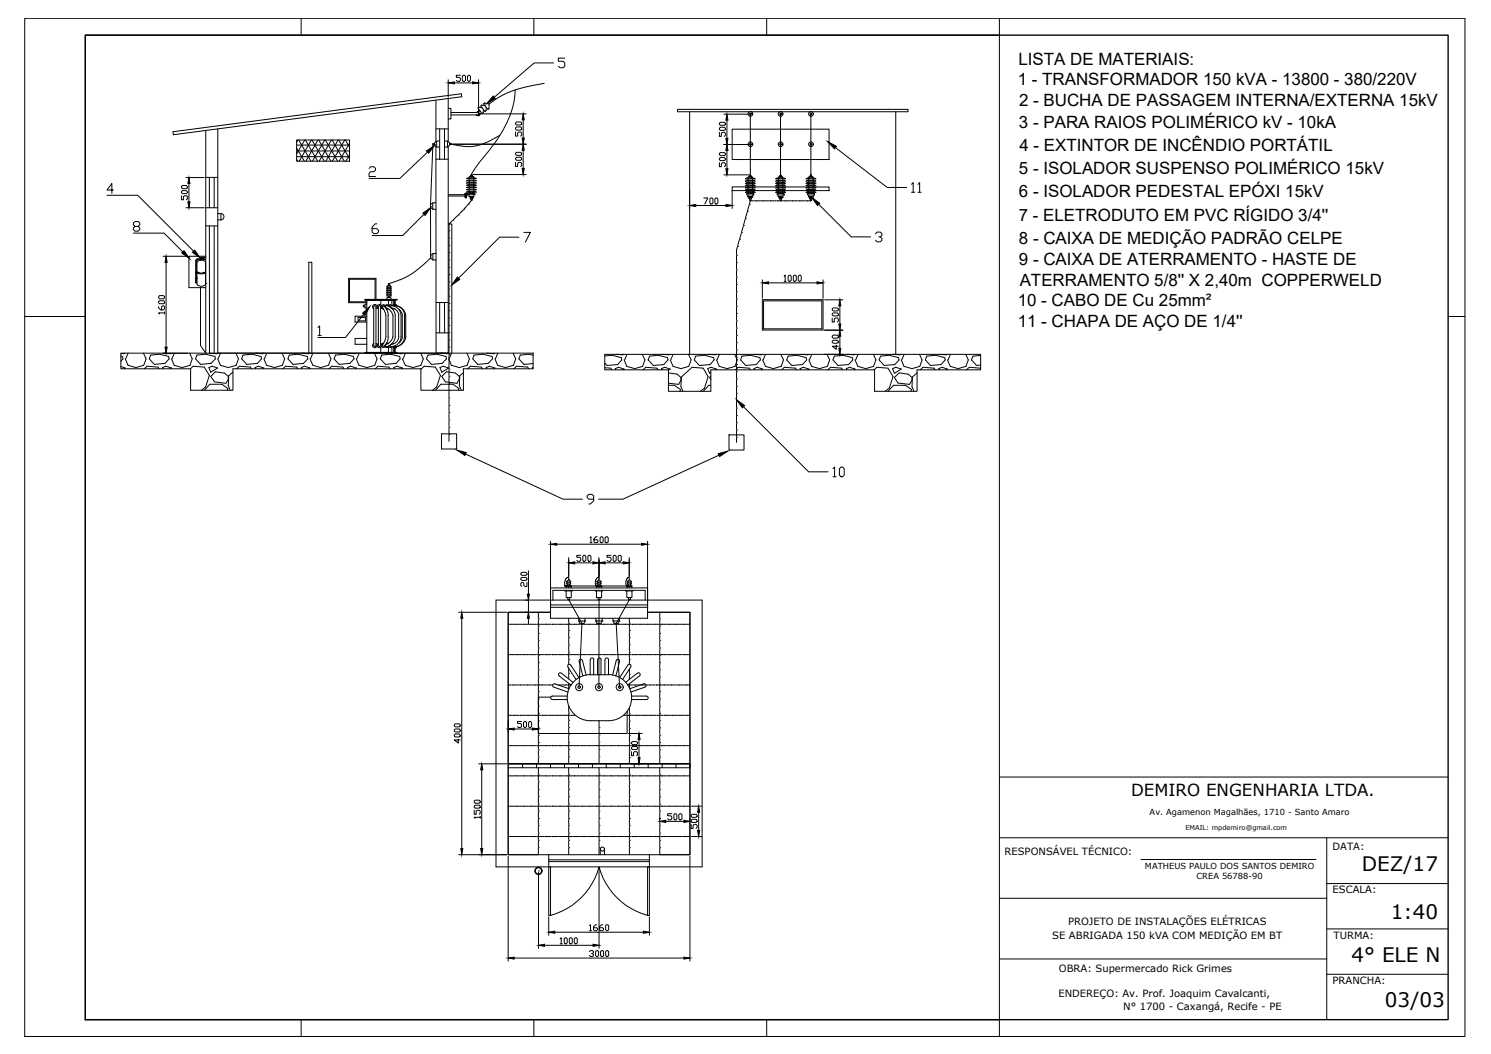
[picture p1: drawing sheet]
<svg xmlns="http://www.w3.org/2000/svg" width="420mm" height="297mm" viewBox="0 0 420 297" stroke-linecap="round" stroke-linejoin="round" font-family="sans-serif">
<!-- layer: 0 -->
<g fill="none" stroke="#000" stroke-width=".28">
<path d="M7 5.2h405.8v286.9h-405.8zM24 9.9h257.6v277.5h-257.6zM84.9 5.2v4.7M150.4 5.2v4.7M216.1 5.2v4.7M281.6 5.2v4.7M48.8 37.1l81.2-10.7 .1 .9-81.3 10.7zM58 36.8v62.7l-1.5-2.1v-16.3M61.4 36.3v63.2h64.9M83.6 39.5h14.9v5.9h-14.9zM84 39.5l-.4 .6M84.2 39.5l3.4 5.9"/>
<path d="M85.9 39.5l-2.3 3.8M86 39.5l3.5 5.9M87.7 39.5l-3.4 5.9M87.9 39.5l3.5 5.9M89.6 39.5l-3.4 5.9M89.8 39.5l3.4 5.9M91.5 39.5l-3.5 5.9M91.7 39.5l3.5 5.9M93.4 39.5l-3.5 5.9M93.6 39.5l3.4 5.9M95.3 39.5l-3.5 5.9M95.4 39.5l3.1 5.2"/>
<path d="M97.1 39.5l-3.4 5.9M97.3 39.5l1.2 1.9M122.8 28.2v11.7M126.3 30.6h.8v2.9h-.8M126.3 27.8v12.1M127.1 31.7h7.8v.7h-7.8M190.9 30.8h64.9v.7h-64.9zM194.3 31.5v68.4M206.3 36.4h27.3v8.6h-27.3zM252.4 31.5v68.4M83.6 40.9h14.9M83.6 42.5h14.9"/>
<path d="M83.6 44.2h14.9M83.6 45l.2 .4M83.6 41.7l2.2 3.7M98.5 40.4l-2.9 5M98.5 43.6l-1.1 1.8M122.8 41.3l.1 58.2h3.4M126.3 41.3v58.2M131 54.5h.1M131.2 54.5h.1M131.4 54.5h.1M206.3 52.7h27.3v1h-27.3zM59 63.7v35.8l1.9 .2 .3-.2"/>
<path d="M60.4 63.7v35.8M126.3 63.1h1v36.4M7 89.2h17M35.2 99.5l-.3 .2-.8-.1M36.1 99.5l-.7 1.6M40.4 99.5l.8 1.6-.7 1.9-2.2 .6-2.2-.6-.8-1.9M46 99.5l1.9 .2 .3-.2M49.1 99.5l-.6 1.6M53.5 99.5l.7 1.6-.7 1.9-2.2 .6-2.2-.6-.8-1.9M62.1 99.5l-.6 1.6M66.4 99.5l.8 1.6-.7 1.9-2.2 .6-2.2-.6-.8-1.9M72.1 99.5l1.9 .2 .2-.2"/>
<path d="M75.2 99.5l-.7 1.6M79.5 99.5l.7 1.6-.6 1.9-2.2 .6-2.3-.6-.7-1.9M84 99.8l-2.5 .3-.4 1 1.5 1.6 2.9-.3 1.2-1.3-.1-.6M87 99.5v-25.6h.9v25.6M88.2 99.5l-.7 1.6M92.5 99.5l.7 1.6-.6 1.9-2.2 .6-2.2-.6-.8-1.9M101.2 99.5l-.7 1.6M105.5 99.5l.7 1.6-.6 1.9-2.2 .6-2.2-.6-.8-1.9M105.7 84.4v-5.7h-7.2v6.3M105.9 84.4v-6h-7.7v6.9M111.1 99.5l1.9 .2 .3-.2M114.2 99.5l-.6 1.6"/>
<path d="M118.6 99.5l.7 1.6-.7 1.9-2.2 .6-2.2-.6-.8-1.9M122.9 93.8h3.4M123.9 85.3v8.5M124.1 99.5l2 .2 .3-.2M125.3 85.3v8.5M127.2 99.5l-.6 1.6M131.6 99.5l.7 1.6-.7 1.9-2.2 .6-2.2-.6-.8-1.9M137.1 99.5l2 .2 .2-.2M140.3 99.5l-.7 1.6M144.6 99.5l.7 1.6-.6 1.9-2.3 .6-2.2-.6-.7-1.9M150.2 99.5h.1M150.2 99.5h-116.1v4.4h19.6"/>
<path d="M150.2 99.5v4.4h-19.6v6.1h-12v-6.1h-53v6.1h-11.9v-6.1M173.6 99.9h2.2M176.7 99.9l-.7 1.5M181 99.9l.7 1.5-.6 1.9-2.2 .6-2.3-.6-.7-1.9M186.6 99.9h2.2M189.7 99.9l-.7 1.5M194 99.9l.8 1.5-.7 1.9-2.2 .6-2.2-.6-.8-1.9M199.6 99.9h2.2M202.7 99.9l-.7 1.5M207 99.9l.8 1.5-.3 .7M212.6 99.9h2.2M214.8 84.5h17.1v8.5h-17.1z"/>
<path d="M215.2 84.8h16.4v7.9h-16.4zM215.7 99.9l-.7 1.5M220 99.9l.8 1.5-.7 1.9M225.7 99.9h2.2M228.8 99.9l-.7 1.5M233.1 99.9l.7 1.5-.6 1.9M238.7 99.9h2.2M241.8 99.9l-.7 1.5M246.1 99.9l.7 1.5-.6 1.9M251.7 99.9h2.2M254.8 99.9l-.7 1.5M259.1 99.9l.7 1.5-.6 1.9-2.2 .6-2.3-.6-.7-1.9"/>
<path d="M264.7 99.9h2.2M267.8 99.9l-.6 1.5M272.1 99.9l.8 1.5-.7 1.9-2.2 .6-2.2-.6-.8-1.9M408.1 89.2h4.7M34.1 100.4l.4 .1 .2 .6-.6 .7M34.1 103.3l1.2 .4-.3 .2M40.7 103.9l.7-.7 3.2 .3 .2 .4M42.4 100.1l2.5-.3 2.6 .7 .2 .6-1.2 1.3-3 .3-1.4-1.6zM46 103.9l-.2-.3 1-.4 1.5 .5-.3 .2M53.7 103.9l.7-.7 3.2 .3 1.4 2.3-1.1 3.3-1.1 .9M55.5 100.1l2.4-.3 2.7 .7 .1 .6-1.2 1.3-3 .3-1.4-1.6zM57.6 110l1.5-1.7h3.4l1.7 1.2-.2 .5"/>
<path d="M58.9 103.6l.9-.4 1.5 .5-1.9 1.2zM59.4 106.1l1.3-1.3 2.6 .4 1 .9v.7l-.6 1.2-3.3-.4zM65.6 104.9l-1.1 1-.2 2.8 .6 1.3M66.7 103.9l.8-.7 3.1 .3 .3 .4M68.5 100.1l2.5-.3 2.6 .7 .1 .6-1.2 1.3-3 .3-1.4-1.6zM72 103.9l-.1-.3 .9-.4 1.6 .5-.3 .2M79.7 103.9l.8-.7 3.1 .3 .3 .4M85 103.9l-.1-.3 .9-.4 1.6 .5-.3 .2M92.7 103.9l.8-.7 3.1 .3 .3 .4M94.6 100.1l-.5 1 1.5 1.6 3-.3 1.2-1.3-.2-.6M98 103.9l-.1-.3 .9-.4 1.6 .5-.3 .2M105.7 103.9l.8-.7 3.1 .3 .3 .4"/>
<path d="M107.6 100.1l2.4-.3 2.6 .7 .2 .6-1.2 1.3-3 .3-1.4-1.6zM111.1 103.9l-.2-.3 1-.4 1.5 .5-.3 .2M118.6 104.1l.9-.9 3.2 .3 1.4 2.3-1.1 3.3-1.1 .9M120.6 100.1l2.4-.3 2.7 .7 .1 .6-1.2 1.3-3 .3-1.4-1.6zM122.7 110l1.5-1.7h3.4l1.7 1.2-.2 .5M124 103.6l.9-.4 1.5 .5-1.9 1.2zM124.5 106.1l1.3-1.3 .7 .1 1.9 .3 1 .9v.7l-.6 1.2-3.3-.4zM130.6 105l-1 .9-.2 2.8 .6 1.3M131.8 103.9l.8-.7 3.1 .3 .3 .4M133.6 100.1l2.5-.3 2.6 .7 .1 .6-1.2 1.3-3 .3-1.4-1.6zM137.1 103.9l-.1-.3 .9-.4 1.6 .5-.4 .2M144.8 103.9l.8-.7 3.1 .3 .3 .4"/>
<path d="M150.2 100.1l-1.1-.3-2.5 .3-.4 1 1.4 1.6 2.6-.3M150.2 103.5l-.2 .1 .1 .3M170.4 100.3l2.1-.2 2.6 .7 .1 .6-1.1 1.3-3 .3-.7-.7M170.4 103.6l1.7 .2 .3 .4M173.5 104.2l-.1-.3 .9-.4 1.6 .5-.4 .2M181.2 104.2l.8-.7 3.1 .3 .3 .4M183 100.4l2.5-.3 2.6 .7 .1 .6-1.1 1.3-3 .3-1.4-1.6zM186.5 104.2l-.1-.3 .9-.4 1.6 .5-.5 .4M188.4 105.1l2.4 .4 1.1 .9v.7l-.7 1.2-2.8-.3M188.4 108.6h1.7l1.7 1.2-.2 .5M198.1 103.8l-3.1-.3-3 2.8-.1 2.7 .5 1.3M200.1 102.7l1.1-1.3-.1-.6-2.6-.7-2.5 .3-.3 1 1.4 1.6"/>
<path d="M200.3 110.3h-11.9v-6.1h-18v-4.3h105.9v4.3h-17.9v6.1h-11.9M201.9 101.4l.8 1.9M213.1 102.7l1.2-1.3-.1-.6-2.7-.7-2.4 .3-.4 1 1.4 1.6M214.9 101.4l.8 1.9M226.1 102.7l1.2-1.3-.2-.6-2.5-.7-2.5 .3-.4 1 1.4 1.6M228 101.4l.7 1.9M239.1 102.7l1.2-1.3-.1-.6-2.6-.7-2.5 .3-.4 1 1.5 1.6M240.9 101.4l.9 1.9M247.1 103.5l3.1 .3 1.5 2.3-1.1 3.3-1.2 .9M248.1 100.4l2.5-.3 2.6 .7 .2 .6-1.2 1.3-3 .3-1.5-1.6zM250.3 110.3l1.5-1.7h3.4l1.7 1.2-.2 .5M251.5 103.9l.9-.4 1.6 .5-2 1.2z"/>
<path d="M252 106.4l1.4-1.3 2.5 .4 1.1 .9v.7l-.7 1.2-3.2-.3zM258.4 105.1l-1.3 1.2-.1 2.7 .5 1.3M259.3 104.2l.8-.7 3.1 .3 .3 .4M261.1 100.4l2.5-.3 2.6 .7 .1 .6-1.1 1.3-3 .3-1.4-1.6zM264.7 104.2l-.2-.3 1-.4 1.5 .5-.3 .2M276.3 103.9v-.1l-3.2-.3-.7 .7M276.3 100.2l-2.1 .2-.4 1 1.4 1.6 1.1-.1M202.6 128.3l-27.1 12.4h-6.8M155.1 165.7h27.4v8.5h-27.4zM155.1 171.2h27.4M155.1 170.5h27.4M155.8 169.1v-2.7h26v2.7"/>
<path d="M163.1 174.2v.8M164.8 174.2v.8h-1.7l.3 .7h1.1l.3-.7M164.8 175h.1M167.9 174.2v.8M168 175h.1M168.3 175.7h.1M168.3 175.7h1.1M169.7 175h.1M169.7 174.2v.8h-1.8l.3 .7M169.7 175l-.3 .7M172.7 174.2v.8h1.8v-.8M172.8 175h.1"/>
<path d="M172.8 175l.2 .7M173.1 175.7h.1M174.5 175h.1M174.5 175l-.3 .7h-1.1M155.2 196.5h-3.5v10.2h25v-6.2M143.2 216.4h51.2M147.3 215.3v1.1M151.2 215.3v1.1M155.1 215.3v1.1M159.1 215.3v1.1M163 215.3v1.1M166.9 215.3v1.1"/>
<path d="M170.8 215.3v1.1M174.8 215.3v1.1M178.7 215.3v1.1M182.7 215.3v1.1M186.6 215.3v1.1M190.5 215.3v1.1M194.4 215.3h-51.2h51.2M281.6 219h126.5M169.1 239.3v1.6M170.3 239.3v1.6M281.6 236.1h126.5M373.9 236.1v51.3"/>
<path d="M151.7 240.9h-8.5v-68.3h11.9h-11.9v68.3h51.2v-68.3h-11.9h11.9v68.3h-8.5M151.7 245.4h.1M154.6 240.9v3.4h-14.8v-75.2h58.1v75.2h-42.8M154.6 244.3h.5v13.7h-.5zM154.6 242.3h28.4M154.6 242.8h28.4M155.1 258a19.4 19.4 0 0 0 13.7-13.7 19.4 19.4 0 0 0 13.7 13.7M182.5 244.3h.5v13.7h-.5zM183 240.9v3.4M281.6 253.2h92.3M373.9 249h34.2M281.6 270.3h92.3"/>
<path d="M373.9 274.6h34.2M373.9 261.8h34.2M84.9 287.4v4.7M150.4 287.4v4.7M216.1 287.4v4.7M281.6 287.4v4.7"/>
<circle cx="169.8" cy="239.3" r=".57"/>
<circle cx="151.7" cy="245.4" r="1.04"/>
<circle cx="151.7" cy="245.4" r=".87"/>
</g>
<!-- layer: ATERRAMENTO -->
<g fill="none" stroke="#000" stroke-width=".28">
<path d="M132.9 56.5l-.9 1M210.6 59.8l-.5 1.6M210.6 59.6h.1M211.1 57.8l-.5 1.6M211.1 57.6h.1M211.4 56.6h.1M211.4 56.6h1.2M211.4 56.6l-.2 .8M212.8 56.6h.1M213 56.6h1.7M214.8 56.6h.1M215 56.6h1.7"/>
<path d="M216.9 56.6h.1M217.1 56.6h1.6M218.9 56.6h.1M219.1 56.6h1.7M219.9 56.6h.1M221 56.6h.1M207.5 78.1h.1M207.5 76.1h.1M207.5 74h.1M207.5 72h.1M207.5 72.2v1.6M207.5 74.2v1.7"/>
<path d="M207.5 76.3v1.6M207.5 78.3v1.7M207.8 69.7l-.3 2.1M207.8 69.5h.1M208.3 67.7l-.4 1.6M208.4 67.5h.1M208.9 65.7l-.5 1.6M208.9 65.5h.1M209.5 63.8l-.5 1.5M209.5 63.5h.1M210 61.8l-.5 1.6M210 61.6h.1"/>
<path d="M126.5 89.7h.1M126.5 91.7h.1M126.5 93.8h.1M126.5 95.8h.1M126.5 97.8h.1M126.5 99.9h.1M126.5 87.8v1.7M126.5 89.9v1.6M126.5 91.9v1.7M126.5 93.9v1.7M126.5 96v1.7M126.5 98v1.7"/>
<path d="M207.5 98.6h.1M207.5 96.6h.1M207.5 94.5h.1M207.5 92.5h.1M207.5 90.4h.1M207.5 88.3h.1M207.5 86.3h.1M207.5 84.3h.1M207.5 82.2h.1M207.5 80.2h.1M207.5 80.4v1.6M207.5 82.4v1.7"/>
<path d="M207.5 84.5v1.6M207.5 86.5v1.7M207.5 88.6v1.6M207.5 90.6v1.6M207.5 92.7v1.6M207.5 94.7v1.7M207.5 96.8v1.6M207.5 98.8v1.7M126.5 101.9h.1M126.5 104h.1M126.5 106h.1M126.5 108.1h.1"/>
<path d="M126.5 110.2h.1M126.5 112.2h.1M126.5 114.3h.1M126.5 116.3h.1M126.5 118.4h.1M126.5 100.1v1.6M126.5 102.2v1.6M126.5 104.2v1.6M126.5 106.3v1.6M126.5 108.3v1.6M126.5 110.4v1.6M126.5 112.4v1.6"/>
<path d="M126.5 114.5v1.6M126.5 116.5v1.7M207.5 100.7h.1M207.5 100.9v1.6M143.2 175.9h1.8M145.2 175.9h.1M145.4 175.9h1.7M147.3 175.9h.1M147.5 175.9h1.6M149.3 175.9h.1M149.5 175.9h1.7M151.4 175.9h.1"/>
<path d="M151.6 175.9h1.6M151.7 174.4h.1M151.7 176.4h.1M151.7 178.5h.1M151.7 172.6v1.6M151.7 174.6v1.7M151.7 176.7v1.6M151.7 178.7v1.6M153.4 175.9h.1M153.7 175.9h1.6M155.5 175.9h.1M155.7 175.9h1.6"/>
<path d="M157.6 175.9h.1M157.7 175.9h1.7M159.6 175.9h.1M159.8 175.9h1.6M160.3 175.6h.1M160.3 177.7h.1M160.3 179.7h.1M160.3 174.2v1.2M160.3 175.8v1.7M160.3 177.9v1.6M160.3 179.9v1.7M161.6 175.9h.1"/>
<path d="M161.8 175.9h1.7M163.7 175.9h.1M163.9 175.9h1.6M165.7 175.9h.1M165.9 175.9h1.7M167.8 175.9h.1M168 175.9h1.6M169.8 175.9h.1M170 175.9h1.7M171.9 175.9h.1M172.1 175.9h1.6M173.9 175.9h.1"/>
<path d="M174.1 175.9h1.7M176 175.9h.1M176.2 175.9h1.6M177.4 175.6h.1M177.4 177.7h.1M177.4 179.7h.1M177.4 174.2v1.2M177.4 175.8v1.7M177.4 177.8v1.7M177.4 179.9v1.7M178 175.9h.1M178.3 175.9h1.6"/>
<path d="M180.1 175.9h.1M180.3 175.9h1.6M182.1 175.9h.1M182.4 175.9h1.6M184.2 175.9h.1M184.4 175.9h1.6M185.9 174.4h.1M185.9 176.4h.1M185.9 178.5h.1M185.9 172.6v1.6M185.9 174.6v1.7M185.9 176.7v1.6"/>
<path d="M185.9 178.7v1.6M186.3 175.9h.1M186.4 175.9h1.7M188.3 175.9h.1M188.5 175.9h1.6M190.3 175.9h.1M190.5 175.9h1.7M192.4 175.9h.1M192.6 175.9h1.8M143.2 193h.9M143.2 184.5h1.8M144.3 193h.1"/>
<path d="M144.6 193h1.6M145.2 184.5h.1M145.4 184.5h1.7M146.4 193h.1M146.6 193h1.6M147.3 184.5h.1M147.5 184.5h1.6M148.4 193h.1M148.6 193h1.7M149.3 184.5h.1M149.5 184.5h1.7M150.5 193h.1"/>
<path d="M150.7 193h1.6M151.4 184.5h.1M151.6 184.5h1.6M151.7 180.6h.1M151.7 182.6h.1M151.7 184.7h.1M151.7 186.7h.1M151.7 188.8h.1M151.7 190.8h.1M151.7 192.9h.1M151.7 194.9h.1M151.7 197h.1"/>
<path d="M151.7 199h.1M151.7 180.8v1.6M151.7 182.8v1.6M151.7 184.9v1.6M151.7 186.9v1.7M151.7 189v1.6M151.7 191v1.7M151.7 193.1v1.6M151.7 195.1v1.7M151.7 197.2v1.6M151.7 199.2v1.7M152.5 193h.1"/>
<path d="M152.7 193h1.7M153.4 184.5h.1M153.7 184.5h1.6M154.6 193h.1M154.8 193h.9M155.5 184.5h.1M155.7 184.5h1.6M157.3 193h1.5M157.6 184.5h.1M157.7 184.5h1.7M159 193h.1M159.2 193h1.7"/>
<path d="M159.6 184.5h.1M159.8 184.5h1.6M160.3 189.8h.1M160.3 181.8h.1M160.3 183.8h.1M160.3 185.9h.1M160.3 182v1.6M160.3 184v1.7M160.3 186.1v1.1M160.3 188.3v1.4M160.3 190v1.3M160.3 192.6v1.5"/>
<path d="M160.3 199v1.7M161.6 184.5h.1M161.8 184.5h1.7M163.7 184.5h.1M163.9 184.5h1.6M165.7 184.5h.1M165.9 184.5h1.7M167.8 184.5h.1M168 184.5h1.6M169.8 184.5h.1M170 184.5h1.7M171.9 184.5h.1"/>
<path d="M172.1 184.5h1.6M173.9 184.5h.1M174.1 184.5h1.7M176 184.5h.1M176.2 184.5h1.6M177.4 190h.1M177.4 181.7h.1M177.4 183.8h.1M177.4 185.8h.1M177.4 193h1.1M177.4 181.9v1.7M177.4 184v1.6"/>
<path d="M177.4 186.1v1.1M177.4 188.6v1.2M177.4 190.2v1.3M177.4 192.7v1.1M177.4 199.4v1.6M178 184.5h.1M178.3 184.5h1.6M178.7 193h.1M178.9 193h1.7M180.1 184.5h.1M180.3 184.5h1.6M180.7 193h.1"/>
<path d="M181 193h1.6M182.1 184.5h.1M182.4 184.5h1.6M182.8 193h.1M183 193h1.6M184.2 184.5h.1M184.4 184.5h1.6M184.9 193h.1M185.1 193h1.6M185.9 180.6h.1M185.9 182.6h.1M185.9 184.7h.1"/>
<path d="M185.9 186.7h.1M185.9 188.8h.1M185.9 190.8h.1M185.9 192.9h.1M185.9 194.9h.1M185.9 197h.1M185.9 199h.1M185.9 180.8v1.6M185.9 182.8v1.6M185.9 184.9v1.6M185.9 186.9v1.7M185.9 189v1.6"/>
<path d="M185.9 191v1.7M185.9 193.1v1.6M185.9 195.1v1.7M185.9 197.2v1.6M185.9 199.2v1.7M186.3 184.5h.1M186.4 184.5h1.7M186.9 193h.1M187.1 193h1.7M188.3 184.5h.1M188.5 184.5h1.6M189 193h.1"/>
<path d="M189.2 193h1.6M190.3 184.5h.1M190.5 184.5h1.7M191 193h.1M191.2 193h1.7M192.4 184.5h.1M192.6 184.5h1.8M193.1 193h.1M193.3 193h1.1M143.2 210.1h1.8M143.2 218.7h1.8M143.2 201.6h1.1"/>
<path d="M144.5 201.6h.1M144.6 201.6h1.7M145.2 210.1h.1M145.2 218.7h.1M145.4 210.1h1.7M145.4 218.7h1.7M146.5 201.6h.1M146.7 201.6h1.7M147.3 210.1h.1M147.3 218.7h.1M147.5 210.1h1.6M147.5 218.7h1.6"/>
<path d="M148.5 201.6h.1M148.7 201.6h1.7M149.3 210.1h.1M149.3 218.7h.1M149.5 210.1h1.7M149.5 218.7h1.7M150.6 201.6h.1M150.8 201.6h1.6M151.4 210.1h.1M151.4 218.7h.1M151.6 210.1h1.6M151.6 218.7h1.6"/>
<path d="M151.7 218.4h.1M151.7 201.1h.1M151.7 203.1h.1M151.7 205.1h.1M151.7 207.2h.1M151.7 209.3h.1M151.7 211.3h.1M151.7 213.4h.1M151.7 201.3v1.6M151.7 203.3v1.7M151.7 205.4v1.6M151.7 207.4v1.7"/>
<path d="M151.7 209.5v1.6M151.7 211.5v1.6M151.7 213.6v1.7M151.7 216.4v1.7M151.7 218.6v1.6M152.6 201.6h.1M152.9 201.6h1.6M153.4 210.1h.1M153.4 218.7h.1M153.7 210.1h1.6M153.7 218.7h1.6M154.7 201.6h.1"/>
<path d="M154.9 201.6h1.6M155.5 210.1h.1M155.5 218.7h.1M155.7 210.1h1.6M155.7 218.7h1.6M156.7 201.6h.1M157 201.6h1.6M157.6 210.1h.1M157.6 218.7h.1M157.7 210.1h1.7M157.7 218.7h1.7M158.8 201.6h.1"/>
<path d="M159 201.6h1.6M159.6 210.1h.1M159.6 218.7h.1M159.8 210.1h1.6M159.8 218.7h1.6M160.3 201h.1M160.3 203h.1M160.3 205.1h.1M160.3 207.1h.1M160.3 209.2h.1M160.3 211.2h.1M160.3 213.3h.1"/>
<path d="M160.3 218.4h.1M160.3 201.2v1.6M160.3 203.2v1.7M160.3 205.3v1.6M160.3 207.3v1.7M160.3 209.3v1.7M160.3 211.4v1.7M160.3 213.4v1.9M160.3 216.4v1.7M160.3 218.6v1.6M160.9 201.6h.1M161.1 201.6h1"/>
<path d="M161.6 210.1h.1M161.6 218.7h.1M161.8 210.1h1.7M161.8 218.7h1.7M163.7 210.1h.1M163.7 218.7h.1M163.9 210.1h1.6M163.9 218.7h1.6M165.7 210.1h.1M165.7 218.7h.1M165.9 210.1h1.7M165.9 218.7h1.7"/>
<path d="M167.8 210.1h.1M167.8 218.7h.1M168 210.1h1.6M168 218.7h1.6M168.8 205.1h.1M168.8 207.1h.1M168.8 209.2h.1M168.8 211.2h.1M168.8 213.3h.1M168.8 218.4h.1M168.8 203.1v1.8M168.8 205.3v1.6"/>
<path d="M168.8 207.3v1.7M168.8 209.4v1.6M168.8 211.5v1.6M168.8 213.5v1.8M168.8 216.4v1.7M168.8 218.6v1.6M169.8 210.1h.1M169.8 218.7h.1M170 210.1h1.7M170 218.7h1.7M171.9 210.1h.1M171.9 218.7h.1"/>
<path d="M172.1 210.1h1.6M172.1 218.7h1.6M173.9 210.1h.1M173.9 218.7h.1M174.1 210.1h1.7M174.1 218.7h1.7M175.7 201.6h.9M176 210.1h.1M176 218.7h.1M176.2 210.1h1.6M176.2 218.7h1.6M176.9 201.6h.1"/>
<path d="M177.1 201.6h1.6M177.4 201.2h.1M177.4 203.2h.1M177.4 205.3h.1M177.4 207.3h.1M177.4 209.4h.1M177.4 211.4h.1M177.4 213.5h.1M177.4 218.4h.1M177.4 201.4v1.6M177.4 203.5v1.6M177.4 205.5v1.6"/>
<path d="M177.4 207.5v1.7M177.4 209.6v1.6M177.4 211.6v1.7M177.4 213.7v1.6M177.4 216.4v1.7M177.4 218.6v1.6M178 210.1h.1M178 218.7h.1M178.3 210.1h1.6M178.3 218.7h1.6M178.9 201.6h.1M179.1 201.6h1.6"/>
<path d="M180.1 210.1h.1M180.1 218.7h.1M180.3 210.1h1.6M180.3 218.7h1.6M181 201.6h.1M181.2 201.6h1.6M182.1 210.1h.1M182.1 218.7h.1M182.4 210.1h1.6M182.4 218.7h1.6M183 201.6h.1M183.2 201.6h1.7"/>
<path d="M184.2 210.1h.1M184.2 218.7h.1M184.4 210.1h1.6M184.4 218.7h1.6M185.1 201.6h.1M185.3 201.6h1.6M185.9 201.1h.1M185.9 203.1h.1M185.9 205.1h.1M185.9 207.2h.1M185.9 209.3h.1M185.9 211.3h.1"/>
<path d="M185.9 213.4h.1M185.9 218.4h.1M185.9 201.3v1.6M185.9 203.3v1.7M185.9 205.4v1.6M185.9 207.4v1.7M185.9 209.5v1.6M185.9 211.5v1.6M185.9 213.6v1.7M185.9 216.4v1.7M185.9 218.6v1.6M186.3 210.1h.1"/>
<path d="M186.3 218.7h.1M186.4 210.1h1.7M186.4 218.7h1.7M187.1 201.6h.1M187.3 201.6h1.7M188.3 210.1h.1M188.3 218.7h.1M188.5 210.1h1.6M188.5 218.7h1.6M189.2 201.6h.1M189.4 201.6h1.6M190.3 210.1h.1"/>
<path d="M190.3 218.7h.1M190.5 210.1h1.7M190.5 218.7h1.7M191.2 201.6h.1M191.4 201.6h1.7M192.4 210.1h.1M192.4 218.7h.1M192.6 210.1h1.8M192.6 218.7h1.8M193.3 201.6h.1M193.4 201.6h1M143.2 235.8h1.8"/>
<path d="M143.2 227.2h1.8M145.2 235.8h.1M145.2 227.2h.1M145.4 235.8h1.7M145.4 227.2h1.7M147.3 235.8h.1M147.3 227.2h.1M147.5 235.8h1.6M147.5 227.2h1.6M149.3 235.8h.1M149.3 227.2h.1M149.5 235.8h1.7"/>
<path d="M149.5 227.2h1.7M151.4 235.8h.1M151.4 227.2h.1M151.6 235.8h1.6M151.6 227.2h1.6M151.7 220.4h.1M151.7 222.5h.1M151.7 224.5h.1M151.7 226.6h.1M151.7 228.6h.1M151.7 230.7h.1M151.7 232.7h.1"/>
<path d="M151.7 234.8h.1M151.7 236.8h.1M151.7 238.9h.1M151.7 220.6v1.7M151.7 222.7v1.6M151.7 224.7v1.7M151.7 226.8v1.6M151.7 228.8v1.7M151.7 230.9v1.6M151.7 232.9v1.7M151.7 235v1.6M151.7 237v1.7"/>
<path d="M151.7 239.1v1.8M153.4 235.8h.1M153.4 227.2h.1M153.7 235.8h1.6M153.7 227.2h1.6M155.5 235.8h.1M155.5 227.2h.1M155.7 235.8h1.6M155.7 227.2h1.6M157.6 235.8h.1M157.6 227.2h.1M157.7 235.8h1.7"/>
<path d="M157.7 227.2h1.7M159.6 235.8h.1M159.6 227.2h.1M159.8 235.8h1.6M159.8 227.2h1.6M160.3 220.4h.1M160.3 222.5h.1M160.3 224.5h.1M160.3 226.6h.1M160.3 228.6h.1M160.3 230.7h.1M160.3 232.7h.1"/>
<path d="M160.3 234.8h.1M160.3 236.8h.1M160.3 238.9h.1M160.3 220.6v1.7M160.3 222.7v1.6M160.3 224.7v1.7M160.3 226.8v1.6M160.3 228.8v1.7M160.3 230.9v1.6M160.3 232.9v1.7M160.3 235v1.6M160.3 237v1.7"/>
<path d="M160.3 239.1v1.8M161.6 235.8h.1M161.6 227.2h.1M161.8 235.8h1.7M161.8 227.2h1.7M163.7 235.8h.1M163.7 227.2h.1M163.9 235.8h1.6M163.9 227.2h1.6M165.7 235.8h.1M165.7 227.2h.1M165.9 235.8h1.7"/>
<path d="M165.9 227.2h1.7M167.8 235.8h.1M167.8 227.2h.1M168 235.8h1.6M168 227.2h1.6M168.8 220.4h.1M168.8 222.5h.1M168.8 224.5h.1M168.8 226.6h.1M168.8 228.6h.1M168.8 230.7h.1M168.8 232.7h.1"/>
<path d="M168.8 234.8h.1M168.8 236.8h.1M168.8 238.9h.1M168.8 220.6v1.7M168.8 222.7v1.6M168.8 224.7v1.7M168.8 226.8v1.6M168.8 228.8v1.7M168.8 230.9v1.6M168.8 232.9v1.7M168.8 235v1.6M168.8 237v1.7"/>
<path d="M168.8 239.1v1.8M169.8 235.8h.1M169.8 227.2h.1M170 235.8h1.7M170 227.2h1.7M171.9 235.8h.1M171.9 227.2h.1M172.1 235.8h1.6M172.1 227.2h1.6M173.9 235.8h.1M173.9 227.2h.1M174.1 235.8h1.7"/>
<path d="M174.1 227.2h1.7M176 235.8h.1M176 227.2h.1M176.2 235.8h1.6M176.2 227.2h1.6M177.4 220.4h.1M177.4 222.5h.1M177.4 224.5h.1M177.4 226.6h.1M177.4 228.6h.1M177.4 230.7h.1M177.4 232.7h.1"/>
<path d="M177.4 234.8h.1M177.4 236.8h.1M177.4 238.9h.1M177.4 220.6v1.7M177.4 222.7v1.6M177.4 224.7v1.7M177.4 226.8v1.6M177.4 228.8v1.7M177.4 230.9v1.6M177.4 232.9v1.7M177.4 235v1.6M177.4 237v1.7"/>
<path d="M177.4 239.1v1.8M178 235.8h.1M178 227.2h.1M178.3 235.8h1.6M178.3 227.2h1.6M180.1 235.8h.1M180.1 227.2h.1M180.3 235.8h1.6M180.3 227.2h1.6M182.1 235.8h.1M182.1 227.2h.1M182.4 235.8h1.6"/>
<path d="M182.4 227.2h1.6M184.2 235.8h.1M184.2 227.2h.1M184.4 235.8h1.6M184.4 227.2h1.6M185.9 220.4h.1M185.9 222.5h.1M185.9 224.5h.1M185.9 226.6h.1M185.9 228.6h.1M185.9 230.7h.1M185.9 232.7h.1"/>
<path d="M185.9 234.8h.1M185.9 236.8h.1M185.9 238.9h.1M185.9 220.6v1.7M185.9 222.7v1.6M185.9 224.7v1.7M185.9 226.8v1.6M185.9 228.8v1.7M185.9 230.9v1.6M185.9 232.9v1.7M185.9 235v1.6M185.9 237v1.7"/>
<path d="M185.9 239.1v1.8M186.3 235.8h.1M186.3 227.2h.1M186.4 235.8h1.7M186.4 227.2h1.7M188.3 235.8h.1M188.3 227.2h.1M188.5 235.8h1.6M188.5 227.2h1.6M190.3 235.8h.1M190.3 227.2h.1M190.5 235.8h1.7"/>
<path d="M190.5 227.2h1.7M192.4 235.8h.1M192.4 227.2h.1M192.6 235.8h1.8M192.6 227.2h1.8"/>
</g>
<!-- layer: EQUIPAMENTOS -->
<g fill="none" stroke="#000" stroke-width=".28">
<path d="M126.3 54.9h4.7M131 54.5v1.2l.1-1.2M131.2 54.5v1.2l.1-1.2M131.4 54.5l.1 1.2zM131.5 54.1l.4-.2h1.9l.4 .2zM131.5 53.5l.4-.2h1.9l.4 .2zM131.5 52.9l.4-.2h1.9l.4 .2zM131.5 52.2l.4-.2h1.9l.4 .2zM131.5 51.6l.4-.2h1.9l.4 .2zM131.5 51l.4-.2h1.9l.4 .2zM131.5 50.3l.4-.2h1.9l.4 .2zM131.9 54.6l1.9-.2v.5h-1.9l-.4 .3h-5.2"/>
<path d="M132 54.6l-.5 .3h-.4M132.2 54.9v.5h1.3v-.5M132.2 49.9v4.5M132.2 54.4h1.3M132.5 55.5h.8v.4h-.8zM132.6 55.4v.1M132.6 49.6l-.4 .3M132.7 55.9v.4h.4v-.4M132.7 49.4h.3M132.8 56.3h.1M132.8 49.1v.2M132.8 49.3h.1"/>
<path d="M132.9 49.1v.2M133.1 49.6v-.2h-.5v.2l.9 .3h-1.3M133.2 55.4v.1M133.5 49.9v4.5M210.4 54l-.4 .2h2.8l-.3-.2M210.4 53.4l-.4 .2h2.8l-.3-.2M210.4 52.8l-.4 .2h2.8l-.3-.2M210.4 52.2l-.4 .1h2.8l-.3-.1M210.4 51.5l-.4 .2h2.8l-.3-.2M210.4 54.5h2v.4h-2zM210.4 54h2M210.4 53.4h2"/>
<path d="M210.4 52.7h2M210.4 52.1h2M210.4 51.5h2M210.4 54h.1M210.4 53.3v.1M210.4 52.7h.1M210.4 52.1h.1M210.4 51.4v.1M210.8 54.9v.6h1.3v-.6M210.8 50v4.5M211.1 55.6h.7v.4h-.7zM211.1 55.5v.1"/>
<path d="M211.1 49.7l-.3 .3M211.2 56v.4h.5v-.4M211.3 49.5h.3M211.4 56.4h.1M211.4 49.2v.2zM211.4 49.4h.1M211.4 40.7h.1M211.7 49.7v-.2h-.6v.2h.6l.3 .3h-1.2M211.7 55.5v.1M212 50v4.5M212.4 54h.1M212.4 53.3l.1 .1"/>
<path d="M212.4 52.7h.1M212.4 52.1h.1M212.4 51.4l.1 .1M212.5 50.9l-2.1-.1-.4 .3h2.8l-.3-.2M212.5 50.2h-2.1l-.4 .2h2.8l-.3-.2M218.9 54l-.3 .2h2.7l-.3-.2h-2M218.9 53.4l-.3 .2h2.7l-.3-.2h-2M218.9 50.9l-.3 .2h2.7l-.3-.2M218.9 50.2l-.3 .2h2.7l-.3-.2M219 54.5h2v.4h-2zM219 52.7l2.3 .3h-2.7l.3-.2M219 52.1l2.3 .2h-2.7l.3-.1"/>
<path d="M219 51.5l2.3 .2h-2.7l.3-.2M219 54h-.1M219 53.3l-.1 .1M219 52.7h-.1M219 52.1h-.1M219 51.4l-.1 .1M219 50.8h2M219 50.2h2M219.3 54.9v.6h1.3v-.6M219.4 50v4.5M219.6 55.6h.7v.4h-.7zM219.7 55.5v.1"/>
<path d="M219.7 49.7l-.3 .3M219.8 56v.4h.4v-.4M219.9 49.5h.2M219.9 56.4h.1M219.9 40.7h.1M219.9 49.2v.2l.1-.2M220.2 49.7v-.2h-.5v.2h.5l.4 .3h-1.2M220.3 55.5v.1M220.6 50v4.5M221 54h.1M221 53.3l.1 .1M221 52.7h.1"/>
<path d="M221 52.1h.1M221 51.4l.1 .1M221 50.8l.1 .1M221 50.2h.1M102.9 99.3h9v.2h-9zM102.9 84.4h9v.1h-9h8.5v1.6v-.2h.3v.3l-.2-.1M108.9 86.8l1.2 .8 .6 1.3v6.1M109 84.4l.1-.5h1l.2 .5M109.1 86.1l.9 .5M109.3 80.4h.6l.4 .5h-1.3zM109.5 80.4v-.5h.3v.5M109.8 85.9l.5 .3"/>
<path d="M109.9 81.9l.4 .5h-1.3M109.9 82.4l.4 .5h-1.3M109.9 82.9l.4 .5h-1.3M109.9 80.9l.4 .5h-1.3M109.9 81.4l.4 .5h-1.3M110 97.3l-.9 .4M110.2 86.8a2.26 2.26 0 0 1 2.2 1.9M110.3 86.8h.1M110.3 97h.1M110.3 86.8l-.3-.2v-.3a2.45 2.45 0 0 1 3 2.4M110.3 86.8l.8 1.1 .3 1v6.1M110.3 86.8v.1"/>
<path d="M110.3 97.7l-.5 .2M110.3 96.9v.1M110.4 84.5v1.6M110.4 97.7v1.6M110.7 97.6l.3 .3M110.7 86.9l.1 .1M110.7 94.9l-.6 1.3-1.2 .8M110.8 96.8l.2 .1M110.8 87h.2M110.8 97.7h.3M110.8 96.8l-.1 .1M110.9 86.1h.1"/>
<path d="M110.9 84.5v1.4M110.9 98v1.3M111 87h.1M111.1 86.1a2.86 2.86 0 0 1 2.9 2.6M111.1 97.7l-.2 .2M111.1 86.1l-.2-.2-.2 .3M111.1 86.1l-.3 .1M111.2 97.7v1.7M111.2 84.5v1.6M111.4 97.7v1.7M111.4 94.9l-.5 1.3-.9 1.1M111.6 86.2a3.1 3.1 0 0 1 2.8 2.7l-.1 6.1a3.1 3.1 0 0 1-2.5 2.7"/>
<path d="M111.6 97.7h.1M111.7 97.7v.3h-.3M112.3 88.8v6.2M112.4 94.9a2.22 2.22 0 0 1-2.2 2.1M112.5 87.2l.5 .5 .4 1M113 94.9a2.56 2.56 0 0 1-3 2.6v-.3M113 88.8v6.2M113.4 88.8v6.1l-.2 .8-.7 .9M114 88.8v6.1a2.82 2.82 0 0 1-2.9 2.8M159.2 166.4v.1h2.1v-.1M159.5 166.5v1.9h1.5v-1.9M159.7 165.2h.1"/>
<path d="M159.7 163.9v.1M159.7 164.4v.1M159.7 164h1M159.7 164.5l1 .1M159.7 165.2h1.1M159.7 165.1v.1M159.8 165.2l-.3 .5M160 168.4v.6h.5v-.6M160.1 164l-.4 .4M160.1 164.6l-.4 .5h1.1l-.4-.5M160.2 163.4l-.5 .4M160.3 163.4h.1"/>
<path d="M160.3 163.4l.5 .4M160.3 165.2v.5M160.4 164l.4 .5M160.8 165.2h.1M160.8 165.2l.2 .5M160.8 163.8l-.1 .2M160.8 164.5l-.1 .1M167.8 166.4v.1h2.1v-.1M168.1 166.5v1.9h1.4v-1.9M168.2 165.2h.1M168.3 163.8l.5-.4 .5 .4M168.3 164.5h1.1"/>
<path d="M168.3 165.2h1M168.3 165.1v.1M168.3 163.8v.1M168.3 164.4l-.1 .1M168.3 165.2l-.2 .5M168.6 168.4v.6h.5v-.6M168.6 164l-.3 .4M168.6 164.6l-.3 .5M168.8 165.2v.5M168.9 164l.4 .4M168.9 164.6l.4 .5h-1.1M169.3 165.2h.1"/>
<path d="M169.3 165.2l.2 .5M169.3 163.8v.2h-1l-.1-.1M169.3 164.4l.1 .1M169.3 165.1l.1 .1M169.4 165.2h.1M176.3 166.4v.1h2.1v-.1M176.6 166.5v1.9h1.5v-1.9M176.8 165.2h.1M176.8 163.9v.1M176.8 164.4v.1M176.8 164h.1M176.8 164.5l.1 .1"/>
<path d="M176.8 165.2h1.1M176.8 165.1v.1M176.9 164h.9M176.9 164.6h.9M176.9 165.2l-.3 .5M177.1 168.4v.6h.5v-.6M177.2 164l-.4 .4M177.2 164.6l-.4 .5h1.1l-.4-.5M177.3 163.4l-.5 .4M177.3 165.2v.5M177.4 163.4l.5 .4M177.5 164l.4 .5"/>
<path d="M177.8 165.2l.3 .5M177.9 163.9l-.1 .1M177.9 165.2h.1M177.9 163.8v.1M177.9 165.1v.1M159.8 196.2h-4.1a.49 .49 0 0 0-.5 .5 .49 .49 0 0 0 .5 .4h4.1M160.3 194.1l-3.9-1.4a.49 .49 0 0 0-.6 .3 .49 .49 0 0 0 .3 .7l3.9 1.3M161.5 192.3l-3.3-2.5a.49 .49 0 0 0-.7 0 .49 .49 0 0 0 .1 .7l3.3 2.6M163.1 191l-2.2-3.5a.49 .49 0 0 0-.7-.2 .49 .49 0 0 0-.1 .7l2.2 3.5M165.2 190.2l-1-4a.49 .49 0 0 0-.7-.4 .49 .49 0 0 0-.3 .7l1 4M166.3 190.2l.1-4.2a.49 .49 0 0 1 .4-.6 .49 .49 0 0 1 .5 .6v4.2M166.3 190.2h5.2"/>
<path d="M166.3 190.1a6.5 6.5 0 0 0-6.5 6.5 6.5 6.5 0 0 0 6.5 6.5h5.2a6.5 6.5 0 0 0 6.5-6.5 6.5 6.5 0 0 0-6.5-6.5M168.4 186v4.2M168.4 186a.49 .49 0 0 1 .5-.6 .49 .49 0 0 1 .5 .6M169.4 186v4.2M170.5 190.2v-4.2a.49 .49 0 0 1 .5-.6 .49 .49 0 0 1 .5 .6v4.2M172.6 190.2l1-4a.49 .49 0 0 1 .6-.4 .49 .49 0 0 1 .4 .7l-1 4M177.4 194.1l4-1.4a.49 .49 0 0 1 .6 .3 .49 .49 0 0 1-.3 .7l-3.9 1.3M177.7 188l-2.3 3.5M177.7 188a.49 .49 0 0 0-.1-.7 .49 .49 0 0 0-.7 .2l-2.3 3.5M178 196.2h4.1M178 197.1h4.1M180.2 190.5l-3.3 2.6"/>
<path d="M180.2 190.5a.49 .49 0 0 0 .1-.7 .49 .49 0 0 0-.7 0l-3.3 2.5M182.1 196.2a.49 .49 0 0 1 .6 .5 .49 .49 0 0 1-.6 .4"/>
<circle cx="211.5" cy="32.1" r=".66"/>
<circle cx="211.5" cy="32.1" r=".23"/>
<circle cx="220" cy="32.1" r=".66"/>
<circle cx="220" cy="32.1" r=".23"/>
<circle cx="228.5" cy="32.1" r=".66"/>
<circle cx="228.5" cy="32.1" r=".23"/>
<circle cx="211.5" cy="40.7" r=".66"/>
<circle cx="211.5" cy="40.7" r=".23"/>
<circle cx="220" cy="40.7" r=".66"/>
<circle cx="220" cy="40.7" r=".23"/>
<circle cx="163.2" cy="193.7" r=".99"/>
<circle cx="163.2" cy="193.7" r=".36"/>
<circle cx="168.8" cy="193.7" r=".99"/>
<circle cx="168.8" cy="193.7" r=".36"/>
<circle cx="174.6" cy="193.7" r=".99"/>
<circle cx="174.6" cy="193.7" r=".36"/>
</g>
<g fill="none" stroke="#000" stroke-width=".28">
<path d="M140.9 38.1l-3.5 1.9-1.9 .8-1.9 .4h-3.1l-3.3-.6M145.2 25.4l-.6 4.4-.9 2.8-1.5 3.3-2.2 3.6-5.6 7.2-1.5 2.4M211.4 32.1v17.1M219.9 32.1v17.1M122 40.6l-.7 17.1 .1 15-3.4 3-2.7 1.9-2.4 1.2-3.3 1.1M160.3 157.1v6.3M168.8 157.1v6.3M177.3 157.1v6.3M159.2 165.1h.1M159.2 165.1h17.4M160.3 169l3.7 6.7-.8 18M160.3 162.6l-.5 .2-.5 .5-.2 .9 .1 .9"/>
<path d="M168 165.1h.1M168.8 162.6l-.7 .4-.3 .7v.8l.2 .6M168.8 169v24.7M176.6 165.1h.1M177.3 162.6l-.6 .4-.3 .6-.1 .9 .3 .6M177.4 169l-3.8 6.7 1 18"/>
<circle cx="159.2" cy="165.1" r=".11"/>
<circle cx="168" cy="165.1" r=".11"/>
<circle cx="176.6" cy="165.1" r=".11"/>
</g>
<!-- layer: EQUIPAMENTOS -->
<g fill="#000" stroke="#000" stroke-width=".28">
<path d="M131.2 54.5l.1 1.2zM131.2 54.5l.1 1.2z"/>
<path d="M132.6 55.4l.3 .1zM132.6 55.4l.3 .1z"/>
<path d="M132.9 55.4l.3 .1zM132.9 55.4l.3 .1z"/>
<path d="M132.2 54.4h1.3zM132.2 54.4h1.3z"/>
<path d="M211.1 55.5l.3 .1zM211.1 55.5l.3 .1z"/>
<path d="M211.4 55.5l.3 .1zM211.4 55.5l.3 .1z"/>
<path d="M219.7 55.5l.2 .1zM219.7 55.5l.2 .1z"/>
<path d="M219.9 55.5l.4 .1zM219.9 55.5l.4 .1z"/>
</g>
<!-- layer: 0 -->
<path d="M24 9.9h384.1v277.5h-384.1z" fill="none" stroke="#000" stroke-width=".38"/>
<!-- layer: TEXTO -->
<path d="M321.5 242.2h49.3" fill="none" stroke="#000" stroke-width=".28"/>
<!-- layer: COTAS -->
<g fill="none" stroke="#000" stroke-width=".28">
<path d="M126.3 22.5v4.9M128 23.4h5.2M129.7 21.2h-1.1v.6h.8l.3 .3v.5l-.3 .3h-.5l-.3-.3M145.3 37.2v1.2h.6v-.9l.3-.3h.5l.3 .3v.6l-.3 .3M147.4 33.8v5.1M202.7 37.3v1.1h.6v-.8l.3-.3h.5l.3 .3v.5l-.3 .3M203 35.9h1.1l.3 .5-.3 .3h-1.1l-.3-.3zM203 34.5h1.1l.3 .5-.3 .3h-1.1l-.3-.3zM204 32.2h7M204.8 33.9v5.1M127.6 40.6h20.7M133.3 49.2h15"/>
<path d="M145.3 45.8v1.1h.6v-.8l.3-.3h.5l.3 .3v.5l-.3 .3M145.3 44.6l.3-.3h1.1l.3 .6-.3 .3h-1.1zM145.3 43.2l.3-.3h1.1l.3 .6-.3 .3h-1.1zM147.4 42.3v5.2M194.3 53.7v5.1M196.1 57.9h8.5M198.3 55.8h1.2l-.9 1.7M200.1 56l.2-.2 .6 .2v1.2l-.3 .3-.5-.3zM201.5 56l.2-.2 .6 .2v1.2l-.3 .3-.5-.3zM202.7 45.8v1.2h.6v-.9l.3-.3h.5l.3 .3v.6l-.3 .3M203 44.4h1.1l.3 .6-.3 .3h-1.1l-.3-.3zM203 43h1.1l.3 .6-.3 .3h-1.1l-.3-.3z"/>
<path d="M204 40.7h7M204 49.3h7M204.8 42.4v5.1M206.3 53.7v5.1M46.8 74v23.8M214.8 78.9v5.2M216.6 79.7h13.6M221 77.9l.3-.3v1.7M221 79.3h.5M222.1 77.9l.3-.3 .6 .3v1.1l-.3 .3-.6-.3zM223.8 77.6l.6 .3v1.1l-.3 .3-.6-.3v-1.1zM224.9 77.9l.3-.3 .6 .3v1.1l-.3 .3-.6-.3z"/>
<path d="M231.9 78.9v5.2M44.7 86.4v.3l.5 .6h.9l.3-.3v-.6l-.3-.2-.6 .2v.9M44.9 84.8h1.2l.3 .5-.3 .3h-1.2l-.2-.3zM46 99.6h6.9M46.4 88.2h-1.7l.2 .3M46.4 87.9v.6M232.4 84.5h5.1M232.4 93h5.1M232.4 99.9h5.1M234.5 89.6v1.2h.6v-.9l.3-.3h.6l.2 .3v.6l-.2 .3M234.5 88.5l.3-.3h1.2l.2 .6-.2 .2h-1.2zM234.5 87l.3-.2h1.2l.2 .5-.2 .3h-1.2z"/>
<path d="M234.5 96.2l.3-.3h1.2l.2 .5-.2 .3h-1.2zM234.5 94.7l.3-.3h1.2l.2 .6-.2 .3h-1.2zM235.7 97.3v1.1l-1.2-.8h1.7M236.7 86.2v5.1M236.7 94.7v3.5M155.1 152.5v19M156.9 153.4h23.9M160.3 157.8v4.4M162 158.6h5.1M163.6 156.5h-1.1v.6h.9l.2 .3v.5l-.2 .3h-.6l-.3-.3M164.2 156.8l.3-.3 .6 .3v1.1l-.3 .3-.6-.3zM165.7 156.8l.2-.3 .6 .3v1.1l-.3 .3-.5-.3z"/>
<path d="M166.3 151.6l.2-.3v1.7M166.3 153h.5M168.3 151.3h-.3l-.6 .5v.9l.3 .3h.6l.2-.3-.2-.6h-.9M168.8 157.8v5.2M169.1 151.6l.3-.3 .6 .3v1.1l-.3 .3-.6-.3zM170.5 151.6l.3-.3 .6 .3v1.1l-.3 .3-.6-.3zM170.5 158.6h5.1M172.2 156.5h-1.1v.6h.8l.3 .3v.5l-.3 .3h-.5l-.3-.3M172.8 156.8l.2-.3 .6 .3v1.1l-.3 .3-.5-.3zM174.2 156.8l.3-.3 .6 .3v1.1l-.3 .3-.6-.3zM177.3 157.8v4.4M182.5 152.5v19"/>
<path d="M129.3 172.6h13.5M130.1 174.2v64.9M146.8 163l.3-.3h1.1l.3 .6-.3 .3h-1.1zM146.8 161.6l.3-.3h1.1l.3 .6-.3 .2h-1.1zM148 172.6h.7M148 169.1h.7M148.5 164.1v1.2h-.6l-.3-.3v-.6l-.3-.3-.5 .3v.6l.3 .3M148.9 160.9v6.5M148.9 169.1v3.5M148.9 174.2v1.7M128 207.1l.3-.3h1.1l.3 .6-.3 .3h-1.1zM128 205.7l.3-.3h1.1l.3 .6-.3 .3h-1.1z"/>
<path d="M128 204.3l.3-.3h1.1l.3 .6-.3 .3h-1.1zM129.1 208.3v1.1l-1.1-.9h1.7M134.9 215.3h7.9M135.7 217v22.1M143.2 203.2v3.1M144.9 205.4h5.1M147 203.3h-1.2v.6h.9l.3 .3v.6l-.3 .2h-.6l-.3-.2M147.5 203.6l.3-.3 .6 .3v1.2l-.3 .2-.6-.2zM149.2 203.3l.6 .3v1.2l-.3 .2-.5-.2v-1.2zM151.8 203.2v3.1M177.2 206.7h3.8M177.8 215.3h3.2"/>
<path d="M178 211.8v1.2h.5v-.9l.3-.3h.6l.2 .3v.6l-.2 .3M178 210.7l.3-.3h1.1l.2 .6-.2 .2h-1.1zM178 209.3l.3-.3h1.1l.2 .6-.2 .2h-1.1zM180.1 208.4v5.1M133.6 228.3v1.2h.6v-.9l.3-.3h.5l.3 .3v.6l-.3 .3M133.6 225.8l.3-.3h1.1l.3 .6-.3 .3h-1.1zM133.9 226.9h1.1l.3 .6-.3 .3h-1.1l-.3-.3zM135.3 230.3h-1.7l.3 .3M135.3 230v.6M185.9 230.6v.5M187.6 231.5h5.1M189.3 229.3h-1.1v.6h.8l.3 .3v.6l-.3 .3h-.5l-.3-.3"/>
<path d="M190.1 229.3l.6 .3v1.2l-.3 .3-.5-.3v-1.2zM191.3 229.6l.3-.3 .6 .3v1.2l-.3 .3-.6-.3zM194.4 230.6v.5M194.8 232.3v1.2h.5v-.9l.3-.3h.6l.3 .3v.6l-.3 .3M194.8 235.8h2.9M194.8 227.2h2.9M195 230.9h1.2l.3 .6-.3 .3h-1.2l-.2-.3zM195 229.5h1.2l.3 .5-.3 .3h-1.2l-.2-.3zM196.9 228.9v5.1M129.3 240.9h13.5M143.2 241.3v29.5M151.8 245.9v21.4"/>
<path d="M154.6 258.4v5.2M168.8 244.7v22.6M183 258.4v5.2M194.4 241.3v29.5M144.9 270h47.8M153.4 266.4h13.7M156.3 262.7h25M157.8 264.5l.3-.2v1.7M157.8 266h.6M159 264.5l.3-.2 .5 .2v1.2l-.3 .3-.5-.3zM160.4 264.5l.3-.2 .6 .2v1.2l-.3 .3-.6-.3zM161.8 264.5l.3-.2 .6 .2v1.2l-.3 .3-.6-.3z"/>
<path d="M166.1 260.9l.3-.3v1.7M166.1 268.2l.3-.3h.5l.3 .5-.5 .3M166.1 262.3h.6M166.9 268.7l.3 .3-.3 .6h-.5l-.3-.3M168.1 260.6l-.9 .6v.8l.3 .3h.6l.3-.6-.3-.2h-.9M168.1 267.9l.6 .3v1.1l-.3 .3-.6-.3v-1.1zM169.2 268.2l.3-.3 .6 .3v1.1l-.3 .3-.6-.3zM169.8 260.6h-.3l-.6 .6v.8l.3 .3h.6l.3-.3-.3-.5h-.9M170.7 260.9l.3-.3 .5 .3v1.1l-.3 .3-.5-.3zM170.7 268.2l.3-.3 .5 .3v1.1l-.3 .3-.5-.3z"/>
</g>
<g fill="#000" stroke="#000" stroke-width=".28">
<path d="M126.3 23.4l1.7-.3v.5zM147.1 38.9h.6l-.3 1.7zM204.5 39h.6l-.3 1.7zM204.8 32.2l.3 1.7h-.6zM147.1 47.5h.6l-.3 1.7zM147.4 40.6l.3 1.7h-.6zM194.3 57.9l1.8-.3v.6zM204.8 40.7l.3 1.7h-.6zM204.5 47.5h.6l-.3 1.8zM204.6 57.6l1.7 .3-1.7 .3zM214.8 79.7l1.8-.3v.6zM230.2 79.4l1.7 .3-1.7 .3z"/>
<path d="M46.5 97.8h.6l-.3 1.8zM236.7 84.5l.2 1.7h-.5zM236.4 91.3h.5l-.2 1.7zM236.7 93l.2 1.7h-.5zM236.4 98.2h.5l-.2 1.7zM155.1 153.4l1.8-.3v.6zM160.3 158.6l1.7-.3v.6zM167.1 158.3l1.7 .3-1.7 .3zM168.8 158.6l1.7-.3v.6zM175.6 158.3l1.7 .3-1.7 .3zM180.8 153.1l1.7 .3-1.7 .3zM130.1 172.6l.3 1.6h-.5z"/>
<path d="M148.9 172.6l.3 1.6h-.6zM148.6 167.4h.6l-.3 1.7zM135.7 215.3l.3 1.7h-.5zM143.2 205.4l1.7-.2v.5zM150 205.2l1.8 .2-1.8 .3zM179.8 213.5h.6l-.3 1.8zM180.1 206.7l.3 1.7h-.6zM129.9 239.1h.5l-.3 1.8zM135.5 239.1h.5l-.3 1.8zM185.9 231.5l1.7-.3v.6zM192.7 231.2l1.7 .3-1.7 .3zM196.6 234h.6l-.3 1.8z"/>
<path d="M196.9 227.2l.3 1.7h-.6zM143.2 270l1.7-.3v.6zM151.8 266.4l1.6-.3v.6zM154.6 262.7l1.7-.3v.6zM167.1 266.1l1.7 .3-1.7 .3zM181.3 262.4l1.7 .3-1.7 .3zM192.7 269.7l1.7 .3-1.7 .3z"/>
</g>
<text font-size="29.5" x="206.4" y="135.5">10</text>
<text font-size="29.1" x="28.9" y="74.1">4</text>
<text font-size="21.6" x="127.4" y="143.2">9</text>
<text font-size="21.2" x="125.9" y="81.5">7</text>
<text font-size="20.3" x="232.1" y="55.4">11</text>
<g font-size="18.5">
<text x="135.8" y="30.3">5</text>
<text x="227.5" y="69.5">3</text>
</g>
<text font-size="15.9" x="36.3" y="74.1">8</text>
<text font-size="14.1" x="102.7" y="51.5">2</text>
<text font-size="13.7" x="88.5" y="96.3">1</text>
<text font-size="12.8" x="103.7" y="67.7">6</text>
<g font-size="5.6">
<text x="383.7" y="245.5">DEZ/17</text>
<text x="392" y="259.1">1:40</text>
<text x="380.8" y="271">4° ELE N</text>
<text x="390.3" y="283.8">03/03</text>
</g>
<g font-size="4.8">
<text x="287" y="18.3">LISTA DE MATERIAIS:</text>
<text x="286.8" y="24">1 - TRANSFORMADOR 150 kVA - 13800 - 380/220V</text>
<text x="287.2" y="29.8">2 - BUCHA DE PASSAGEM INTERNA/EXTERNA 15kV</text>
<text x="287.1" y="35.9">3 - PARA RAIOS POLIMÉRICO kV - 10kA</text>
<text x="287.3" y="42.5">4 - EXTINTOR DE INCÊNDIO PORTÁTIL</text>
<text x="287.1" y="49.1">5 - ISOLADOR SUSPENSO POLIMÉRICO 15kV</text>
<text x="287.1" y="55.6">6 - ISOLADOR PEDESTAL EPÓXI 15kV</text>
<text x="287.1" y="62.2">7 - ELETRODUTO EM PVC RÍGIDO 3/4''</text>
<text x="287.1" y="68.7">8 - CAIXA DE MEDIÇÃO PADRÃO CELPE</text>
<text x="287.1" y="74.8">9 - CAIXA DE ATERRAMENTO - HASTE DE</text>
<text x="287.3" y="80.5">ATERRAMENTO 5/8'' X 2,40m COPPERWELD</text>
<text x="286.8" y="86.3">10 - CABO DE Cu 25mm²</text>
<text x="286.8" y="92">11 - CHAPA DE AÇO DE 1/4''</text>
</g>
<text font-size="4.7" x="318.7" y="224.3">DEMIRO ENGENHARIA LTDA.</text>
<g font-size="2.8">
<text x="375.5" y="239.6">DATA:</text>
<text x="283.1" y="240.9">RESPONSÁVEL TÉCNICO:</text>
<text x="375.5" y="251.8">ESCALA:</text>
<text x="301" y="260.6">PROJETO DE INSTALAÇÕES ELÉTRICAS</text>
<text x="296.5" y="264.7">SE ABRIGADA 150 kVA COM MEDIÇÃO EM BT</text>
<text x="375.8" y="264.5">TURMA:</text>
<text x="298.4" y="273.9">OBRA: Supermercado Rick Grimes</text>
<text x="298.3" y="280.8">ENDEREÇO: Av. Prof. Joaquim Cavalcanti,</text>
<text x="375.5" y="277.4">PRANCHA:</text>
<text x="316.5" y="284.5">N° 1700 - Caxangá, Recife - PE</text>
</g>
<g font-size="2.3">
<text x="324" y="229.8">Av. Agamenon Magalhães, 1710 - Santo Amaro</text>
<text x="322.7" y="244.9">MATHEUS PAULO DOS SANTOS DEMIRO</text>
<text x="337.2" y="247.8">CREA 56788-90</text>
</g>
<text font-size="1.9" x="334" y="233.8">EMAIL: mpdemiro@gmail.com</text>
</svg>
